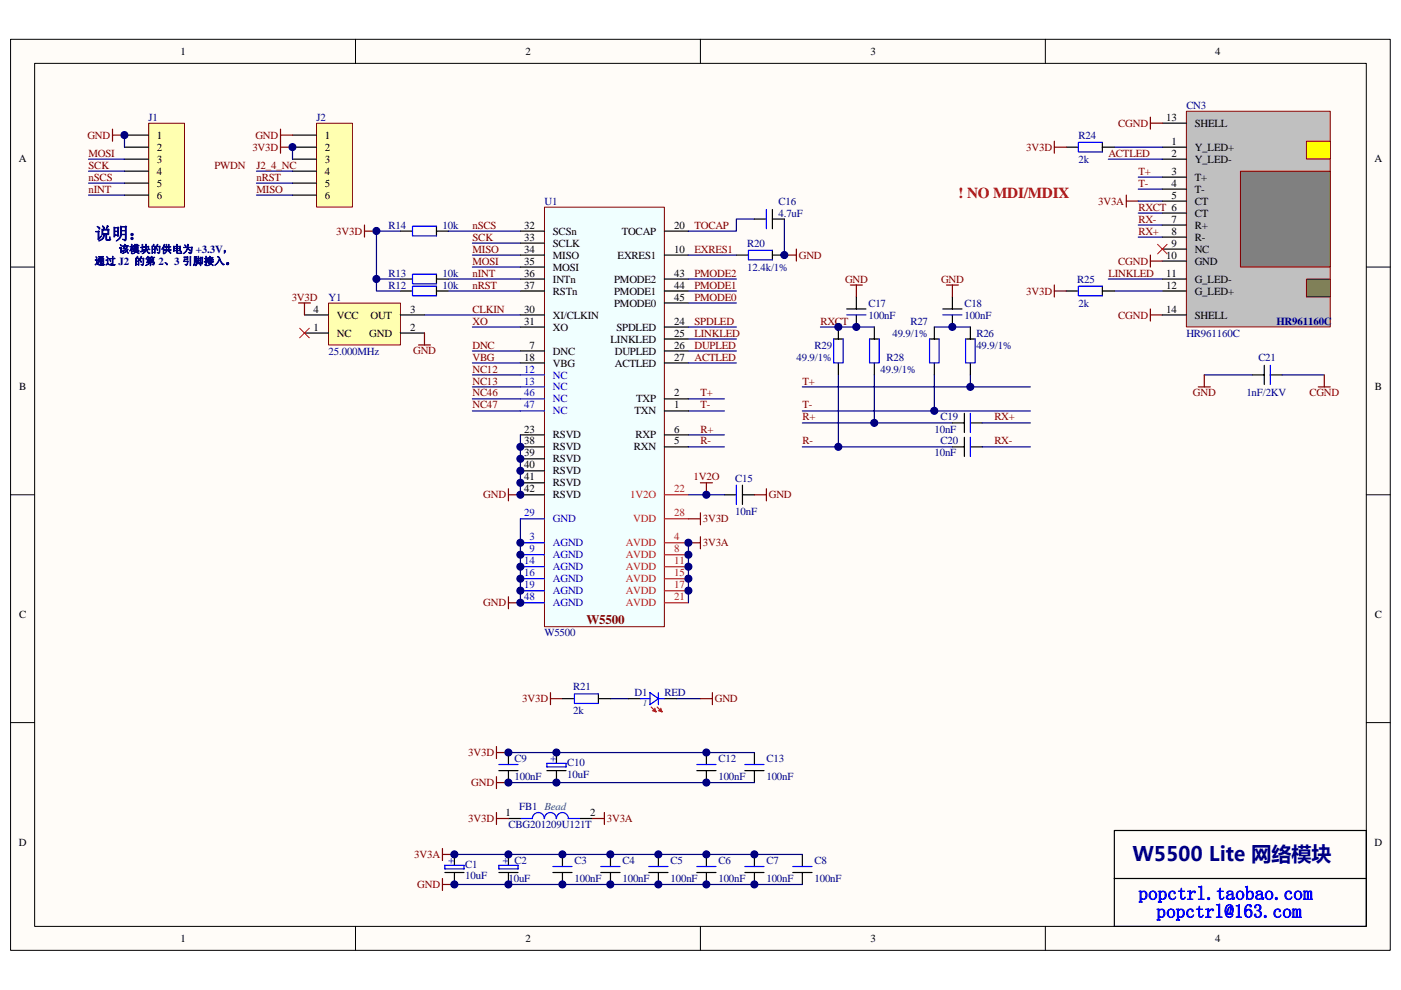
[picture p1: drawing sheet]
<svg xmlns="http://www.w3.org/2000/svg" width="297mm" height="210mm" viewBox="0 0 297 210" stroke-linecap="round" stroke-linejoin="round" font-family="sans-serif">
<path d="M2.3 8.4h292.5v193.2h-292.5z" fill="#fffcf8"/>
<path d="M2.2 8.3h292.6v193.3h-292.6z" fill="none" stroke="#000" stroke-width=".21"/>
<path d="M7.4 13.5h282.3v183h-282.3z" fill="#fffcf8"/>
<g fill="none" stroke="#000" stroke-width=".21">
<path d="M7.3 13.4h282.4v183.1h-282.4zM75.4 8.3v5.1M148.5 8.3v5.1M221.6 8.3v5.1M2.2 56.6h5.1M289.7 56.6h5.1M2.2 104.9h5.1M289.7 104.9h5.1M2.2 153.3h5.1M289.7 153.3h5.1M75.4 196.5v5.1M148.5 196.5v5.1"/>
<path d="M221.6 196.5v5.1"/>
</g>
<path d="M59.5 30v2.5M59.5 31.2h2.5M243.9 65.5v2.6M243.9 66.8h2.5" fill="none" stroke="#800000" stroke-width=".25"/>
<path d="M236.3 176.1h53.4v20.4h-53.4zM236.3 186.3h53.4" fill="none" stroke="#000" stroke-width=".25"/>
<path d="M251.6 23.6h30.4v45.7h-30.4z" fill="#c0c0c0"/>
<path d="M251.5 23.6h30.5v45.7h-30.5z" fill="none" stroke="#800000" stroke-width=".21"/>
<g fill="none" stroke="#000" stroke-width=".25">
<path d="M246.4 31.2h5.1M246.4 33.8h5.1M246.4 37.6h5.1M246.4 26.1h5.1M246.4 40.1h5.1M246.4 42.7h5.1M246.4 45.2h5.1M246.4 47.7h5.1M246.4 50.3h5.1M246.4 52.8h5.1M246.4 55.4h5.1M246.4 59.2h5.1"/>
<path d="M246.4 61.7h5.1M246.4 66.8h5.1"/>
</g>
<path d="M263 36.3h19v20.3h-19z" fill="#808080"/>
<path d="M263 36.3h19v20.3h-19z" fill="none" stroke="#800000" stroke-width=".21"/>
<path d="M277 30h5v3.7h-5z" fill="#ff0"/>
<path d="M277 30h5v3.7h-5z" fill="none" stroke="#800000" stroke-width=".21"/>
<path d="M277 59.2h5v3.8h-5z" fill="#0f0"/>
<path d="M277 59.2h5v3.8h-5z" fill="none" stroke="#800000" stroke-width=".21"/>
<path d="M243.9 24.8v2.6M243.9 26.1h2.5M238.8 41.4v2.5M238.8 42.7h2.5M243.9 54.1v2.5M243.9 55.4h2.5" fill="none" stroke="#800000" stroke-width=".25"/>
<path d="M245.4 51.8l2.1 2M247.5 51.8l-2.1 2" fill="none" stroke="#f00" stroke-width=".21"/>
<path d="M241.3 37.6h5.1M241.3 40.1h5.1M241.3 47.7h5.1M241.3 50.3h5.1" fill="none" stroke="#000080" stroke-width=".25"/>
<path d="M31.5 26.2h7.6v17.7h-7.6z" fill="#ffffb0"/>
<path d="M31.5 26.1h7.6v17.8h-7.6z" fill="none" stroke="#800000" stroke-width=".21"/>
<path d="M26.4 28.7h5.1M26.4 31.2h5.1M26.4 33.8h5.1M26.4 36.3h5.1M26.4 38.8h5.1M26.4 41.4h5.1" fill="none" stroke="#000" stroke-width=".25"/>
<path d="M67.1 26.2h7.6v17.7h-7.6z" fill="#ffffb0"/>
<path d="M67.1 26.1h7.6v17.8h-7.6z" fill="none" stroke="#800000" stroke-width=".21"/>
<g fill="none" stroke="#000" stroke-width=".25">
<path d="M62 28.7h5.1M62 31.2h5.1M62 33.8h5.1M62 36.3h5.1M62 38.8h5.1M62 41.4h5.1M84.9 59.2h2.6M84.9 49h2.6M92.5 48v2M92.5 58.2v2M92.5 59.2h2.6M92.5 49h2.6"/>
<path d="M156.1 54.1h2.6M163.8 54.1h2.5M163.8 53.1v2M84.9 61.7h2.6M92.5 61.7h2.6M92.5 60.7v2M153.6 104.9h2.5M157.4 104.9h2.6M157.4 102.9v4.1M107.8 159.6v2.6M149.8 159.6v2.6M105.8 163.4h4"/>
<path d="M107.8 163.4v2.6M107.8 173.6h2.5M123.1 173.6h2.5M147.7 163.4h4.1M149.8 163.4v2.6M94.3 185.1h4.1M96.3 181.2v2.3M96.3 185.1v2.5M127.4 185.1h4.1M129.4 181.2v2.6M129.4 185.1v2.5M137.6 185.1h4"/>
<path d="M139.6 181.2v2.6M139.6 185.1v2.5M168.1 185.1h4.1M170.1 181.2v2.6M170.1 185.1v2.5"/>
</g>
<g fill="none" stroke="#000080" stroke-width=".25">
<path d="M18.8 38.8h7.6M18.8 36.3h7.6M18.8 33.8h7.6M26.4 28.7v2.5M54.4 38.8h7.6M54.4 36.3h7.6M62 31.2v2.6M235 33.8h11.4M236.3 31.2h10.1M18.8 41.4h7.6M54.4 41.4h7.6M100.2 51.6h10.1"/>
<path d="M100.2 54.1h10.1M100.2 56.6h10.1M235 59.2h11.4M236.3 61.7h10.1M146 92.2h7.6M146 87.2h7.6M146 84.6h7.6M110.3 110v17.8M129.4 148.2h3.8M143.4 148.2h5.1"/>
</g>
<g fill="none" stroke="#800000" stroke-width=".25">
<path d="M23.9 27.4v2.6M23.9 28.7h2.5M59.5 28.7h2.5M59.5 27.4v2.6M107.8 103.7v2.5M107.8 104.9h2.5M148.5 102.4h2.5M149.8 102.4v2.5M107.8 126.6v2.5M107.8 127.8h2.5M105.3 158.3v2.6M105.3 159.6h2.5"/>
<path d="M116.7 146.9v2.6M116.7 148.2h2.5M93.8 180v2.5M105.3 164.7v2.6M105.3 166h2.5M93.8 186.3v2.6M93.8 181.2h2.5M93.8 187.6h2.5"/>
</g>
<g fill="none" stroke="#00f" stroke-width=".25">
<path d="M92.5 58.2h-5v2h5M92.5 48h-5v2h5M163.8 53.1h-5.1v2h5.1M92.5 60.7h-5v2h5M156.1 102.9v4.1M105.8 162.2h4M110.3 173.6h2.6a1.27 1.27 0 0 1 1.3-1.3h-.1a1.25 1.25 0 0 1 1.3 1.3M115.4 173.6a1.26 1.26 0 0 1 1.3-1.3 1.26 1.26 0 0 1 1.3 1.3M118 173.6a1.26 1.26 0 0 1 1.2-1.3 1.26 1.26 0 0 1 1.3 1.3M120.5 173.6h2.6M147.7 162.2h4.1M94.3 183.5h4.1v.8h-4.1z"/>
<path d="M127.4 183.8h4.1M137.6 183.8h4M168.1 183.8h4.1"/>
</g>
<path d="M69.7 64.3h15.2v8.9h-15.2z" fill="#ffffb0"/>
<path d="M69.7 64.3h15.2v8.9h-15.2z" fill="none" stroke="#800000" stroke-width=".21"/>
<path d="M64.6 70.6h5M64.6 66.8h5M84.9 70.6h5.1M84.9 66.8h5.1" fill="none" stroke="#000" stroke-width=".25"/>
<path d="M148.5 148.2h2.5M151 146.9v2.6M105.3 173.6h2.5M105.3 172.3v2.6M125.6 173.6h2.5M128.1 172.3v2.6" fill="none" stroke="#800000" stroke-width=".25"/>
<path d="M115.5 44h25.4v88.9h-25.4z" fill="#f0ffff"/>
<path d="M115.4 43.9h25.5v89h-25.5z" fill="none" stroke="#800000" stroke-width=".21"/>
<g fill="none" stroke="#000" stroke-width=".25">
<path d="M226.1 31.2h2.5M233.7 31.2h2.6M233.7 30.2v2M110.3 54.1h5.1M110.3 49h5.1M110.3 59.2h5.1M110.3 51.6h5.1M110.3 56.6h5.1M140.9 54.1h5.1M140.9 49h5.1M140.9 59.2h5.1M160 46.5h2.5"/>
<path d="M163.8 46.5h2.5M163.8 44.4v4.1M110.3 74.4h5.1M110.3 77h5.1M110.3 61.7h5.1M110.3 66.8h5.1M110.3 69.4h5.1M140.9 74.4h5.1M140.9 77h5.1M140.9 61.7h5.1M140.9 64.3h5.1M140.9 69.4h5.1"/>
<path d="M140.9 71.9h5.1M176.7 71.9h2.1M177.8 69.4v2.5M177.8 77v2.5M179.5 65.5h4.1M181.6 63v2.5M181.6 66.8v2.6M184.4 71.9h2M185.4 69.4v2.5M185.4 77v2.5M197.1 71.9h2M198.1 69.4v2.5"/>
<path d="M198.1 77v2.5M199.9 65.5h4.1M201.9 63v2.5M201.9 66.8v2.6M204.7 71.9h2.1M205.7 69.4v2.5M205.7 77v2.5M226.1 61.7h2.5M233.7 61.7h2.6M233.7 60.7v2M265.5 79.5h2.6M268.1 77.5v4.1"/>
<path d="M269.3 79.5h2.6M110.3 92.2h5.1M110.3 94.8h5.1M110.3 97.3h5.1M110.3 99.9h5.1M140.9 84.6h5.1M140.9 87.2h5.1M140.9 92.2h5.1M140.9 94.8h5.1M201.9 94.8h2.6M201.9 89.7h2.6M204.5 87.7v4"/>
<path d="M204.5 92.8v4M205.7 94.8h2.6M205.7 89.7h2.6M110.3 102.4h5.1M110.3 104.9h5.1M118 159.6v2.3M119.2 148.2h2.6M126.9 148.2h2.5M126.9 147.2v2M133.2 148.2h2.6M140.9 148.2h2.5M160 159.6v2.6"/>
<path d="M115.9 163.4h4.1M118 163.4v2.6M157.9 163.4h4.1M160 163.4v2.6M105.8 185.1h4M107.8 181.2v2.3M107.8 185.1v2.5M117.2 185.1h4.1M119.2 181.2v2.6M119.2 185.1v2.5M147.7 185.1h4.1M149.8 181.2v2.6"/>
<path d="M149.8 185.1v2.5M157.9 185.1h4.1M160 181.2v2.6M160 185.1v2.5"/>
</g>
<g fill="none" stroke="#00f" stroke-width=".25">
<path d="M233.7 30.2h-5.1v2h5.1M162.5 44.4v4.1M110.3 79.5h5.1M176.7 71.9v5.1h2.1v-5.1M179.5 66.8h4.1M184.4 71.9v5.1h2v-5.1M197.1 71.9v5.1h2v-5.1M199.9 66.8h4.1M204.7 71.9v5.1h2.1v-5.1M233.7 60.7h-5.1v2h5.1M269.3 77.5v4.1M110.3 82.1h5.1"/>
<path d="M110.3 84.6h5.1M110.3 87.2h5.1M205.7 87.7v4M205.7 92.8v4M110.3 115.1h5.1M110.3 117.7h5.1M110.3 110h5.1M110.3 120.2h5.1M110.3 122.7h5.1M110.3 125.3h5.1M110.3 127.8h5.1M126.9 147.2h-5.1v2h5.1"/>
<path d="M135.8 148.2h2M137.8 146.9l1.8 1.3-1.8 1.3zM139.6 146.9v2.6M139.6 148.2h1.3M115.9 161.9h4.1v.8h-4.1zM157.9 162.2h4.1M105.8 183.5h4v.8h-4zM117.2 183.8h4.1M147.7 183.8h4.1M157.9 183.8h4.1"/>
</g>
<path d="M140.9 115.1h5.1M140.9 117.7h5.1M140.9 110h5.1M140.9 104.9h5.1M140.9 120.2h5.1M140.9 122.7h5.1M140.9 125.3h5.1M140.9 127.8h5.1" fill="none" stroke="#ee0e22" stroke-width=".25"/>
<g fill="none" stroke="#000080" stroke-width=".25">
<path d="M79.8 59.2h5.1M84.9 49h-5.1v12.7h5.1M95.1 59.2h15.2M95.1 49h15.2M146 59.2h10.1M146 54.1h10.1M160 46.5h-3.9v2.5h-10.1M166.3 46.5v7.6M241.3 42.7h5.1M241.3 45.2h5.1M90 66.8h20.3M95.1 61.7h15.2"/>
<path d="M100.2 74.4h10.1M100.2 77h10.1M100.2 79.5h10.1M100.2 69.4h10.1M146 61.7h10.1M146 64.3h10.1M146 74.4h10.1M146 77h10.1M146 69.4h10.1M146 71.9h10.1M173.9 69.4h11.5M177.8 79.5v15.3"/>
<path d="M185.4 79.5v10.2M198.1 69.4h7.6M198.1 79.5v7.7M205.7 79.5v2.6h-35.6M255.3 79.5h10.2M271.9 79.5h8.9M100.2 82.1h10.1M100.2 84.6h10.1M100.2 87.2h10.1M110.3 92.2v12.7M146 94.8h7.6M170.1 87.2h48.4"/>
<path d="M170.1 94.8h31.8M170.1 89.7h31.8M205.7 82.1h12.8M208.3 94.8h10.2M208.3 89.7h10.2M146 115.1v12.7M146 104.9h7.6M107.8 159.6h52.2M107.8 166h52.2M96.3 181.2h73.8M96.3 187.6h73.8"/>
</g>
<g fill="none" stroke="#800000" stroke-width=".25">
<path d="M223.5 30v2.5M223.5 31.2h2.6M77.3 47.7v2.6M77.3 49h2.5M166.3 54.1h2.5M168.8 52.8v2.6M63.3 64.3h2.5M64.6 64.3v2.5M88.7 73.2h2.6M90 70.6v2.6M180.3 60.5h2.5M181.6 60.5v2.5"/>
<path d="M200.7 60.5h2.5M201.9 60.5v2.5M223.5 60.5v2.5M223.5 61.7h2.6M255.3 79.5v2.6M280.8 79.5v2.6M254.1 82.1h2.5M279.5 82.1h2.5M146 115.1h2.5M146 110h2.5M148.5 108.8v2.5M148.5 113.9v2.5"/>
<path d="M160 104.9h2.5M162.5 103.7v2.5"/>
</g>
<path d="M63.5 69.6l2.1 2M65.6 69.6l-2.1 2" fill="none" stroke="#f00" stroke-width=".21"/>
<path d="M138.1 150l1 1M138.8 150.2l.3 .8-.8-.3M139.3 150l1.1 1M140.1 150.2l.3 .8-.8-.3" fill="none" stroke="#f00" stroke-width=".25"/>
<g fill="#000080" stroke="#000080" stroke-width=".21">
<circle cx="26.4" cy="28.7" r=".75"/>
<circle cx="62" cy="31.2" r=".75"/>
<circle cx="79.8" cy="59.2" r=".75"/>
<circle cx="79.8" cy="49" r=".75"/>
<circle cx="96.3" cy="187.6" r=".75"/>
<circle cx="96.3" cy="181.2" r=".75"/>
<circle cx="107.8" cy="187.6" r=".75"/>
<circle cx="107.8" cy="181.2" r=".75"/>
<circle cx="107.8" cy="166" r=".75"/>
<circle cx="107.8" cy="159.6" r=".75"/>
<circle cx="110.3" cy="127.8" r=".75"/>
<circle cx="110.3" cy="125.3" r=".75"/>
<circle cx="110.3" cy="122.7" r=".75"/>
<circle cx="110.3" cy="120.2" r=".75"/>
<circle cx="110.3" cy="117.7" r=".75"/>
<circle cx="110.3" cy="115.1" r=".75"/>
<circle cx="110.3" cy="104.9" r=".75"/>
<circle cx="110.3" cy="102.4" r=".75"/>
<circle cx="110.3" cy="99.9" r=".75"/>
<circle cx="110.3" cy="97.3" r=".75"/>
<circle cx="110.3" cy="94.8" r=".75"/>
<circle cx="118" cy="166" r=".75"/>
<circle cx="118" cy="159.6" r=".75"/>
<circle cx="119.2" cy="187.6" r=".75"/>
<circle cx="119.2" cy="181.2" r=".75"/>
<circle cx="129.4" cy="187.6" r=".75"/>
<circle cx="129.4" cy="181.2" r=".75"/>
<circle cx="139.6" cy="187.6" r=".75"/>
<circle cx="139.6" cy="181.2" r=".75"/>
<circle cx="145.9" cy="125.3" r=".75"/>
<circle cx="145.9" cy="122.7" r=".75"/>
<circle cx="145.9" cy="120.2" r=".75"/>
<circle cx="145.9" cy="117.7" r=".75"/>
<circle cx="145.9" cy="115.1" r=".75"/>
<circle cx="149.8" cy="187.6" r=".75"/>
<circle cx="149.8" cy="181.2" r=".75"/>
<circle cx="149.8" cy="166" r=".75"/>
<circle cx="149.8" cy="159.6" r=".75"/>
<circle cx="149.8" cy="104.9" r=".75"/>
<circle cx="159.9" cy="187.6" r=".75"/>
<circle cx="159.9" cy="181.2" r=".75"/>
<circle cx="166.3" cy="54.1" r=".75"/>
<circle cx="177.7" cy="94.8" r=".75"/>
<circle cx="177.7" cy="69.3" r=".75"/>
<circle cx="181.6" cy="69.3" r=".75"/>
<circle cx="185.4" cy="89.7" r=".75"/>
<circle cx="198.1" cy="87.1" r=".75"/>
<circle cx="201.9" cy="69.3" r=".75"/>
<circle cx="205.7" cy="82.1" r=".75"/>
</g>
<text font-size="4.2" fill="#000080" x="240.1" y="182.7">W5500 Lite 网络模块</text>
<g font-size="4.1" fill="#00f">
<text x="241.4" y="190.8">popctrl.taobao.com</text>
<text x="245.2" y="194.6">popctrl@163.com</text>
</g>
<text font-size="3.6" fill="#000080" x="20" y="50.8">说明：</text>
<text font-size="3.2" fill="#f00" x="203.2" y="42">! NO MDI/MDIX</text>
<text font-size="2.8" fill="#800000" x="124.4" y="132.4">W5500</text>
<g font-size="2.3">
<text x="38.3" y="11.6">1</text>
<text x="111.4" y="11.6">2</text>
<text x="184.5" y="11.6">3</text>
<text x="257.7" y="11.6">4</text>
<text x="33.3" y="29.4">1</text>
<text x="68.9" y="29.4">1</text>
<text x="247.3" y="25.6">13</text>
<text x="253.3" y="26.9">SHELL</text>
<text x="4" y="34.5">A</text>
<text x="33.3" y="32">2</text>
<text x="33.3" y="34.5">3</text>
<text x="68.9" y="32">2</text>
<text x="68.9" y="34.5">3</text>
<text x="248.4" y="30.7">1</text>
<text x="248.4" y="33.3">2</text>
<text x="253.3" y="32">Y_LED+</text>
<text x="253.3" y="34.5">Y_LED-</text>
<text x="291.4" y="34.5">A</text>
<text x="33.3" y="37.1">4</text>
<text x="33.3" y="39.6">5</text>
<text x="68.9" y="37.1">4</text>
<text x="68.9" y="39.6">5</text>
<text x="248.4" y="37.1">3</text>
<text x="248.4" y="39.6">4</text>
<text x="253.3" y="38.3">T+</text>
<text x="253.3" y="40.9">T-</text>
<text x="33.3" y="42.1">6</text>
<text x="68.9" y="42.1">6</text>
<text x="248.4" y="42.1">5</text>
<text x="248.4" y="47.2">7</text>
<text x="253.3" y="43.4">CT</text>
<text x="253.3" y="46">CT</text>
<text x="111.2" y="48.5">32</text>
<text x="111.2" y="51">33</text>
<text x="111.2" y="53.6">34</text>
<text x="117.2" y="49.8">SCSn</text>
<text x="117.2" y="52.3">SCLK</text>
<text x="131.8" y="49.8">TOCAP</text>
<text x="142.9" y="53.6">10</text>
<text x="142.9" y="48.5">20</text>
<text x="248.4" y="49.8">8</text>
<text x="248.4" y="52.3">9</text>
<text x="253.3" y="48.5">R+</text>
<text x="253.3" y="51">R-</text>
<text x="253.3" y="53.6">NC</text>
<text x="111.2" y="56.1">35</text>
<text x="111.2" y="58.7">36</text>
<text x="117.2" y="54.9">MISO</text>
<text x="117.2" y="57.4">MOSI</text>
<text x="117.2" y="59.9">INTn</text>
<text x="130.2" y="59.9">PMODE2</text>
<text x="131" y="54.9">EXRES1</text>
<text x="142.9" y="58.7">43</text>
<text x="247.3" y="54.9">10</text>
<text x="247.3" y="58.7">11</text>
<text x="253.3" y="56.1">GND</text>
<text x="253.3" y="59.9">G_LED-</text>
<text x="111.2" y="61.2">37</text>
<text x="117.2" y="62.5">RSTn</text>
<text x="130.2" y="62.5">PMODE1</text>
<text x="130.2" y="65">PMODE0</text>
<text x="142.9" y="61.2">44</text>
<text x="142.9" y="63.8">45</text>
<text x="247.3" y="61.2">12</text>
<text x="253.3" y="62.5">G_LED+</text>
<text x="66.5" y="70.1">1</text>
<text x="66.5" y="66.3">4</text>
<text x="71.4" y="71.4">NC</text>
<text x="71.4" y="67.6">VCC</text>
<text x="78.3" y="71.4">GND</text>
<text x="78.5" y="67.6">OUT</text>
<text x="86.9" y="66.3">3</text>
<text x="86.9" y="70.1">2</text>
<text x="111.2" y="66.3">30</text>
<text x="111.2" y="68.8">31</text>
<text x="117.2" y="67.6">XI/CLKIN</text>
<text x="117.2" y="70.1">XO</text>
<text x="130.7" y="70.1">SPDLED</text>
<text x="142.9" y="68.8">24</text>
<text x="142.9" y="71.4">25</text>
<text x="247.3" y="66.3">14</text>
<text x="253.3" y="67.6">SHELL</text>
<text x="111.2" y="76.5">18</text>
<text x="112.3" y="73.9">7</text>
<text x="117.2" y="75.2">DNC</text>
<text x="117.2" y="77.7">VBG</text>
<text x="129.5" y="72.7">LINKLED</text>
<text x="130.3" y="75.2">DUPLED</text>
<text x="130.3" y="77.7">ACTLED</text>
<text x="142.9" y="73.9">26</text>
<text x="142.9" y="76.5">27</text>
<text x="4" y="82.8">B</text>
<text x="291.5" y="82.8">B</text>
<text x="134.5" y="87.9">TXN</text>
<text x="134.9" y="85.4">TXP</text>
<text x="142.9" y="84.1">2</text>
<text x="142.9" y="86.6">1</text>
<text x="111.2" y="91.7">23</text>
<text x="111.2" y="94.3">38</text>
<text x="117.2" y="93">RSVD</text>
<text x="117.2" y="95.5">RSVD</text>
<text x="134.4" y="95.5">RXN</text>
<text x="134.8" y="93">RXP</text>
<text x="142.9" y="91.7">6</text>
<text x="142.9" y="94.3">5</text>
<text x="111.2" y="96.8">39</text>
<text x="111.2" y="99.4">40</text>
<text x="111.2" y="101.9">41</text>
<text x="117.2" y="98.1">RSVD</text>
<text x="117.2" y="100.6">RSVD</text>
<text x="111.2" y="104.4">42</text>
<text x="117.2" y="103.2">RSVD</text>
<text x="117.2" y="105.7">RSVD</text>
<text x="4" y="131.1">C</text>
<text x="291.5" y="131.1">C</text>
<text x="107.2" y="173.1">1</text>
<text x="125.1" y="173.1">2</text>
<text x="4" y="179.4">D</text>
<text x="291.4" y="179.4">D</text>
<text x="38.3" y="199.8">1</text>
<text x="111.4" y="199.8">2</text>
<text x="184.5" y="199.8">3</text>
<text x="257.7" y="199.8">4</text>
</g>
<g font-size="2.3" fill="#000080">
<text x="251.5" y="23.1">CN3</text>
<text x="31.5" y="25.6">J1</text>
<text x="67.1" y="25.6">J2</text>
<text x="228.6" y="29.4">R24</text>
<text x="228.6" y="34.5">2k</text>
<text x="115.4" y="43.4">U1</text>
<text x="165.1" y="43.4">C16</text>
<text x="165.1" y="46">4.7uF</text>
<text x="82.4" y="48.5">R14</text>
<text x="93.8" y="48.5">10k</text>
<text x="158.4" y="52.3">R20</text>
<text x="82.4" y="58.7">R13</text>
<text x="93.8" y="58.7">10k</text>
<text x="158.4" y="57.4">12.4k/1%</text>
<text x="228.4" y="59.9">R25</text>
<text x="69.7" y="63.8">Y1</text>
<text x="82.4" y="61.2">R12</text>
<text x="93.8" y="61.2">10k</text>
<text x="184.1" y="65">C17</text>
<text x="204.5" y="65">C18</text>
<text x="228.6" y="65">2k</text>
<text x="184.1" y="67.6">100nF</text>
<text x="189.2" y="71.4">49.9/1%</text>
<text x="193" y="68.8">R27</text>
<text x="204.5" y="67.6">100nF</text>
<text x="207" y="71.4">R26</text>
<text x="251.5" y="71.4">HR961160C</text>
<text x="270.6" y="68.9">HR961160C</text>
<text x="69.7" y="75.2">25.000MHz</text>
<text x="168.9" y="76.5">49.9/1%</text>
<text x="172.7" y="73.9">R29</text>
<text x="187.9" y="76.5">R28</text>
<text x="207" y="73.9">49.9/1%</text>
<text x="266.8" y="76.5">C21</text>
<text x="186.7" y="79">49.9/1%</text>
<text x="199.4" y="89.2">C19</text>
<text x="264.3" y="84.1">1nF/2KV</text>
<text x="198.1" y="91.7">10nF</text>
<text x="199.4" y="94.3">C20</text>
<text x="198.1" y="96.8">10nF</text>
<text x="155.9" y="102.2">C15</text>
<text x="155.9" y="109.3">10nF</text>
<text x="115.4" y="135">W5500</text>
<text x="121.5" y="146.4">R21</text>
<text x="134.5" y="147.7">D1</text>
<text x="140.9" y="147.7">RED</text>
<text x="121.5" y="151.5">2k</text>
<text x="109.1" y="161.6">C9</text>
<text x="152.3" y="161.6">C12</text>
<text x="162.5" y="161.6">C13</text>
<text x="109.1" y="165.5">100nF</text>
<text x="120.3" y="162.4">C10</text>
<text x="120.3" y="164.9">10uF</text>
<text x="152.3" y="165.5">100nF</text>
<text x="162.5" y="165.5">100nF</text>
<text x="110.1" y="171.8">FB1 Bead</text>
<text x="107.8" y="175.6">CBG201209U121T</text>
<text x="98.7" y="184">C1</text>
<text x="109.1" y="183.3">C2</text>
<text x="121.8" y="183.3">C3</text>
<text x="132" y="183.3">C4</text>
<text x="142.2" y="183.3">C5</text>
<text x="152.3" y="183.3">C6</text>
<text x="162.5" y="183.3">C7</text>
<text x="172.7" y="183.3">C8</text>
<text x="98.7" y="186.5">10uF</text>
<text x="107.8" y="187.1">10uF</text>
<text x="121.8" y="187.1">100nF</text>
<text x="132" y="187.1">100nF</text>
<text x="142.2" y="187.1">100nF</text>
<text x="152.3" y="187.1">100nF</text>
<text x="162.5" y="187.1">100nF</text>
<text x="172.7" y="187.1">100nF</text>
</g>
<g font-size="2.3" fill="#800000">
<text x="18.5" y="29.4">GND</text>
<text x="54.1" y="29.4">GND</text>
<text x="237.1" y="26.9">CGND</text>
<text x="18.8" y="35.8">SCK</text>
<text x="18.8" y="33.3">MOSI</text>
<text x="45.5" y="35.8">PWDN</text>
<text x="53.5" y="32">3V3D</text>
<text x="54.4" y="35.8">J2_4_NC</text>
<text x="217.6" y="32">3V3D</text>
<text x="235" y="33.3">ACTLED</text>
<text x="18.8" y="40.9">nINT</text>
<text x="18.8" y="38.3">nSCS</text>
<text x="54.4" y="38.3">nRST</text>
<text x="54.4" y="40.9">MISO</text>
<text x="241.4" y="37.1">T+</text>
<text x="241.4" y="39.6">T-</text>
<text x="232.8" y="43.4">3V3A</text>
<text x="241.4" y="47.2">RX-</text>
<text x="241.4" y="44.7">RXCT 6</text>
<text x="71.3" y="49.8">3V3D</text>
<text x="100.2" y="53.6">MISO</text>
<text x="100.2" y="51">SCK</text>
<text x="100.2" y="48.5">nSCS</text>
<text x="147.2" y="53.6">EXRES1</text>
<text x="147.2" y="48.5">TOCAP</text>
<text x="241.4" y="49.8">RX+</text>
<text x="100.2" y="56.1">MOSI</text>
<text x="100.2" y="58.7">nINT</text>
<text x="147.2" y="58.7">PMODE2</text>
<text x="169.4" y="54.9">GND</text>
<text x="179.2" y="59.9">GND</text>
<text x="199.5" y="59.9">GND</text>
<text x="235" y="58.7">LINKLED</text>
<text x="237.1" y="56.1">CGND</text>
<text x="61.8" y="63.8">3V3D</text>
<text x="100.2" y="61.2">nRST</text>
<text x="147.2" y="63.8">PMODE0</text>
<text x="147.2" y="61.2">PMODE1</text>
<text x="217.6" y="62.5">3V3D</text>
<text x="100.2" y="68.8">XO</text>
<text x="100.2" y="66.3">CLKIN</text>
<text x="147.2" y="71.4">LINKLED</text>
<text x="147.2" y="68.8">SPDLED</text>
<text x="173.9" y="68.8">RXCT</text>
<text x="237.1" y="67.6">CGND</text>
<text x="87.6" y="75.1">GND</text>
<text x="100.2" y="73.9">DNC</text>
<text x="100.2" y="76.5">VBG</text>
<text x="147.2" y="76.5">ACTLED</text>
<text x="147.2" y="73.9">DUPLED</text>
<text x="100.2" y="79">NC12</text>
<text x="100.2" y="81.6">NC13</text>
<text x="170.1" y="81.6">T+</text>
<text x="100.2" y="84.1">NC46</text>
<text x="100.2" y="86.6">NC47</text>
<text x="148.5" y="84.1">T+</text>
<text x="148.5" y="86.6">T-</text>
<text x="170.1" y="86.6">T-</text>
<text x="170.1" y="89.2">R+</text>
<text x="210.8" y="89.2">RX+</text>
<text x="252.9" y="84.1">GND</text>
<text x="277.6" y="84.1">CGND</text>
<text x="148.5" y="91.7">R+</text>
<text x="148.5" y="94.3">R-</text>
<text x="170.1" y="94.3">R-</text>
<text x="210.8" y="94.3">RX-</text>
<text x="147.1" y="101.9">1V2O</text>
<text x="102.5" y="105.7">GND</text>
<text x="163" y="105.7">GND</text>
<text x="149" y="110.8">3V3D</text>
<text x="149" y="115.9">3V3A</text>
<text x="102.5" y="128.6">GND</text>
<text x="110.7" y="148.9">3V3D</text>
<text x="151.6" y="148.9">GND</text>
<text x="99.3" y="160.4">3V3D</text>
<text x="99.9" y="166.8">GND</text>
<text x="99.3" y="174.4">3V3D</text>
<text x="128.7" y="174.4">3V3A</text>
<text x="87.8" y="182">3V3A</text>
<text x="88.5" y="188.4">GND</text>
</g>
<g font-size="2.3" fill="#00f">
<text x="111.2" y="79">12</text>
<text x="111.2" y="81.6">13</text>
<text x="117.2" y="80.3">NC</text>
<text x="117.2" y="82.8">NC</text>
<text x="111.2" y="84.1">46</text>
<text x="111.2" y="86.6">47</text>
<text x="117.2" y="85.4">NC</text>
<text x="117.2" y="87.9">NC</text>
<text x="111.2" y="109.5">29</text>
<text x="117.2" y="110.8">GND</text>
<text x="111.2" y="119.7">14</text>
<text x="112.3" y="114.6">3</text>
<text x="112.3" y="117.2">9</text>
<text x="117.2" y="115.9">AGND</text>
<text x="117.2" y="118.4">AGND</text>
<text x="111.2" y="122.2">16</text>
<text x="111.2" y="124.8">19</text>
<text x="117.2" y="121">AGND</text>
<text x="117.2" y="123.5">AGND</text>
<text x="111.2" y="127.3">48</text>
<text x="117.2" y="126">AGND</text>
<text x="117.2" y="128.6">AGND</text>
<text x="117.9" y="161.7" transform="rotate(-90 117.9 161.7)">+</text>
<text x="96.3" y="183.3" transform="rotate(-90 96.3 183.3)">+</text>
<text x="107.8" y="183.3" transform="rotate(-90 107.8 183.3)">+</text>
</g>
<g font-size="2.3" fill="#ee0e22">
<text x="133.6" y="105.7">1V2O</text>
<text x="142.9" y="104.4">22</text>
<text x="134.3" y="110.8">VDD</text>
<text x="142.9" y="109.5">28</text>
<text x="132.7" y="115.9">AVDD</text>
<text x="132.7" y="118.4">AVDD</text>
<text x="142.9" y="114.6">4</text>
<text x="142.9" y="117.2">8</text>
<text x="142.9" y="119.7">11</text>
<text x="132.7" y="121">AVDD</text>
<text x="132.7" y="123.5">AVDD</text>
<text x="142.9" y="122.2">15</text>
<text x="142.9" y="124.8">17</text>
<text x="132.7" y="126">AVDD</text>
<text x="132.7" y="128.6">AVDD</text>
<text x="142.9" y="127.3">21</text>
</g>
<g font-size="2.2" fill="#000080">
<text x="25.1" y="53.6">该模块的供电为 +3.3V，</text>
<text x="20" y="56.2">通过 J2 的第 2、3 引脚接入。</text>
</g>
<text font-size="1.8" fill="#008080" x="136.3" y="149.8">1</text>
</svg>
